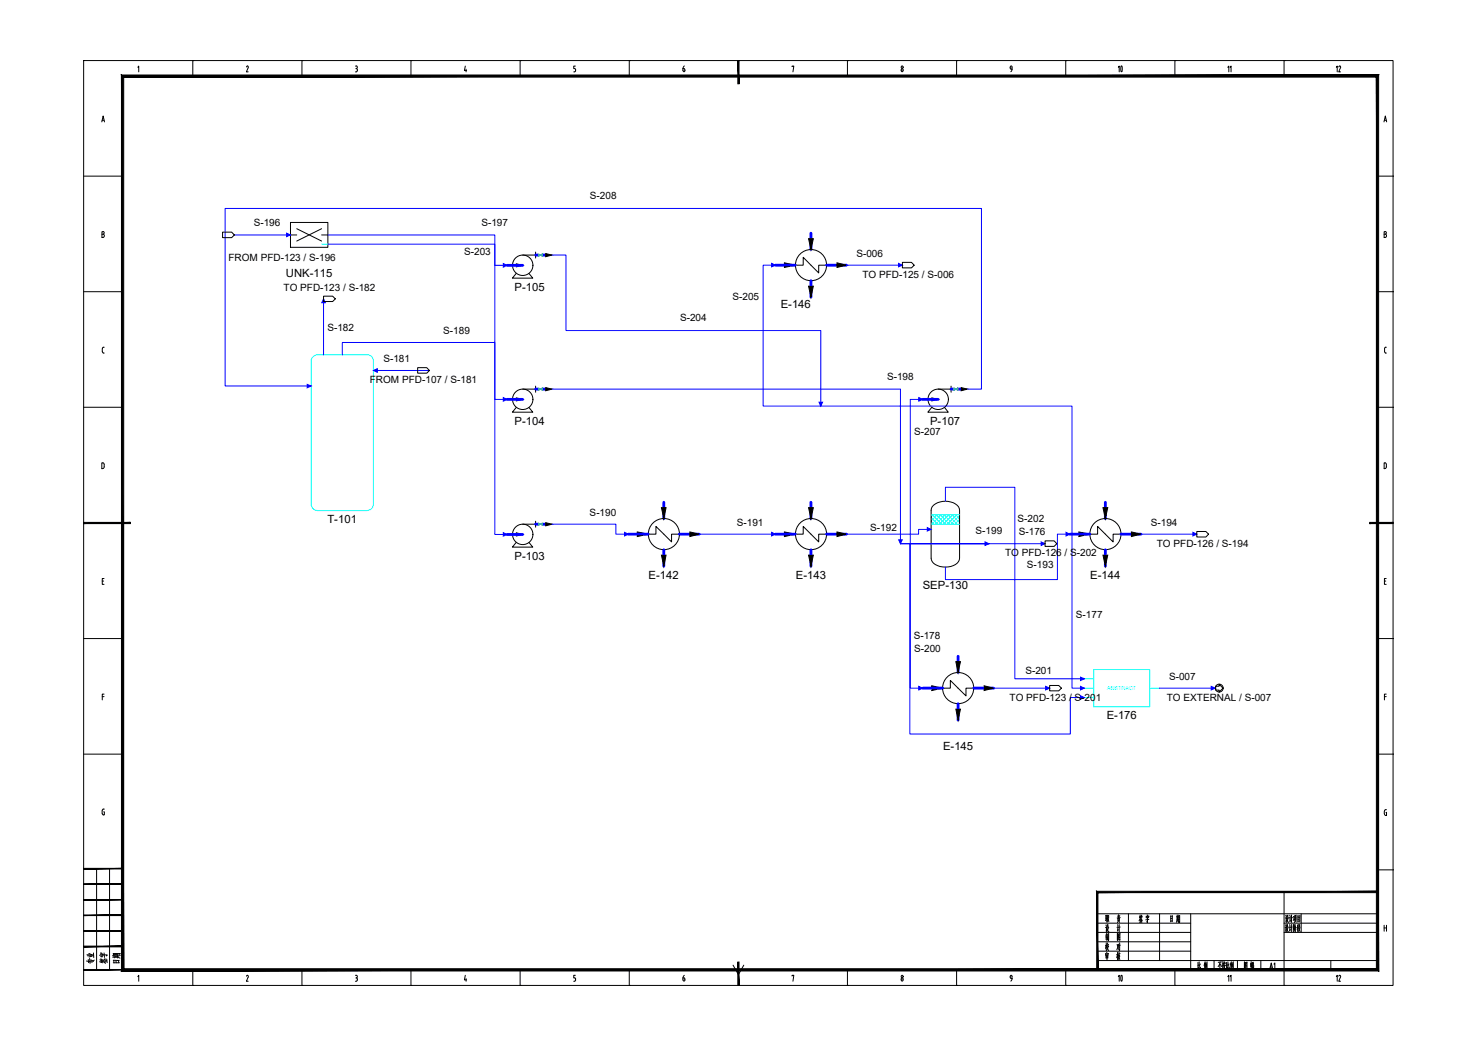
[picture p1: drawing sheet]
<svg xmlns="http://www.w3.org/2000/svg" width="420mm" height="297mm" viewBox="0 0 420 297" stroke-linecap="round" stroke-linejoin="round" font-family="sans-serif">
<g fill="none" stroke="#000" stroke-width=".28">
<path d="M23.8 17.2h372.2v262.9h-372.2zM39.2 19.1l.2-.3v1.6M54.8 17.2h.1M54.8 17.2v4.4M70.3 18.7l.3 .2v.4M70.3 18.8l-.2 .2M70.5 19.3l-.5 1.1h.6M85.8 17.2h.1M85.8 17.2v4.4M101 18.8h.3M101.2 19.5h.1M101.3 18.7l.2 .2v.4l-.2 .2 .3 .4"/>
<path d="M101.6 19.9l-.3 .5M116.8 17.2h.1M116.8 17.2v4.4M132.3 18.8l-.3 1.3h.7M132.5 19.7v.7M147.9 17.2h.1M147.9 17.2v4.4M163.4 19.5l.2 .4M163.6 18.8h-.5v.7h.3M163.6 19.9v.2M178.9 17.2h.1M178.9 17.2v4.4"/>
<path d="M194.1 19.5l.2 .8h.3l.1-.3M194.1 19.5h.4l.2 .4M194.5 18.7l-.3 .8M194.7 19.9v.2M209.9 17.2h.1M225.2 19v-.2h.5l-.3 1.6M240.9 17.2h.1M240.9 17.2v4.4M256.2 19.9l.3-.4 .2 .4M256.2 19.9l.3 .5 .2-.4M256.7 19.9v.2M271.9 17.2h.1"/>
<path d="M271.9 17.2v4.4M287.4 19.7h.3M287.7 19.1v.5M287.7 19.6l-.4 .8M287.7 19.1l-.1-.3a.46 .46 0 0 0-.4 .4 .46 .46 0 0 0 .3 .5M303 17.2h.1M303 17.2v4.4M334 17.2h.1M334 17.2v4.4M365 17.2h.1M365 17.2v4.4M28.9 34.7l.4-1.7 .4 1.7"/>
<path d="M29 34.2h.6M101 20.4h.3M163.1 20.4h.3M163.6 20l-.2 .4M393.4 34.7l.4-1.7 .4 1.7M393.6 34.2h.5M23.8 50.1h11.1M391.6 50.1h4.4M396 50.1h.1M29 66.6l.6 .2v.4l-.3 .3M29.3 65.9h-.3v1.6h.3M29.3 65.8l.3 .4-.3 .3"/>
<path d="M393.5 66.6h.3M393.8 65.9h-.3v1.6h.3M393.8 66.6l.4 .4-.4 .5M393.8 65.8l.3 .4-.3 .3M23.8 82.9h11.1M29.1 99.1v.8M29.1 99.9l.1 .4 .4 .1M29.6 98.7l-.4 .1-.1 .3M391.6 82.9h4.4M394.1 98.7l-.4 .1-.1 .3v1l.5 .3M396 82.9h.1M23.8 115.8h11.1"/>
<path d="M391.6 115.8h4.4M396 115.8h.1M29.2 131.6h-.3v1.6h.3M29.3 131.6l.3 .5v.8l-.3 .3M393.5 131.6h.4l.2 .5v.8l-.6 .3zM396 148.7h.1M29.1 165.2h.3M29.6 164.5h-.5v1.6h.5M393.6 165.2h.3M394.1 164.5h-.5v1.6h.5M23.8 181.5h11.1M29.1 198h.5"/>
<path d="M29.6 197.3h-.5v1.7M391.6 181.5h4.4M393.6 198h.5M394.1 197.3h-.5v1.7M396 181.5h.1M23.8 214.4h11.1M391.6 214.4h4.4M396 214.4h.1M29 230.4v.8M29.5 230.7h.2v.9h-.5l-.1-.4M29.7 230h-.5l-.1 .4M393.5 230.6v.7"/>
<path d="M393.6 231.3l.3 .5M394 230.9h.2v.9h-.3M394.2 230.2h-.5l-.1 .4M27.5 246.9v28.8M31.1 246.9v28.8M311.9 259.7h79.7M320.8 259.7v13.3M329.6 259.7v13.3M338.5 259.7v16M365 253.6v26.5M369.9 259.7v5.3M391.6 247.3h4.4"/>
<path d="M396 247.3h.1M39.2 277.6l.2-.4v1.7M54.8 275.7v4.4M70.3 277.2l.3 .2v.4M70.3 277.2l-.2 .3M70.5 277.8l-.5 1.1h.6M85.8 275.7v4.4M101 277.2h.3M101 278.9h.3M101.2 278h.1M101.3 277.2l.3 .4-.3 .3 .3 .6-.3 .4M116.8 275.7v4.4"/>
<path d="M132.3 277.2l-.3 1.3h.7M132.5 278.2v.7M147.9 275.7v4.4M163.1 278.9h.3M163.4 277.9l.2 .4M163.6 277.2h-.5v.8h.3M163.6 278.3v.2M163.6 278.5l-.2 .4M178.9 275.7v4.4M194.4 277.9l.3 .3v.3M194.4 278h-.3l.1 .7 .4 .1 .1-.3M194.5 277.2l-.3 .8"/>
<path d="M208.4 274.3l1.5 2.7 1.5-2.7M225.2 277.4v-.2h.5l-.3 1.7M240.9 275.7v4.4M256.7 278.3v.2M256.7 278.3l-.1-.3a.42 .42 0 0 0-.4 .4 .42 .42 0 0 0 .4 .4l.1-.3M271.9 275.7v4.4M287.2 277.8l.3 .3M287.4 278.2h.3M287.7 277.6v.5M287.7 278.1l-.4 .8M287.7 277.6l-.2-.4-.3 .6M303 275.7v4.4"/>
<path d="M311.9 273h79.7M311.9 262.4h26.6M311.9 265h26.6M311.9 267.7h26.6M311.9 270.4h26.6M324.1 261.6v.4M324.1 260.1l-.2 .8M324.1 260.5l.1 .3M324.3 261.6v.3M324.3 260.8l.5 .8M324.3 260.7l-.5 1M324.3 260.4l-.3 .1"/>
<path d="M324.4 261.3l-.3 .1M324.5 260.1l-.1 .6M324.5 260.5l.1 .4M324.5 261.5l-.1 .6M324.7 262.1l-.7 .1M324.8 260.4l-.4 .1M325.9 260.5l.7-.1-.1 .4M325.9 260.4l-.1 .5M326.1 260l.1 .4M326.2 261.1v1.1l-.2-.3M326.4 260.8l-.5 .1M326.4 260.7l-.2 .4"/>
<path d="M326.6 261.4l-.9 .1M332.8 260.3v1.7M333.1 261.1h-.3M333.2 261.7l-.4 .2M333.3 260.4l-.5 .1M333.3 260.3l-.1 1.7M334 275.7v4.4M334.6 260.1v1.3M334.6 261.6l-.2 .6M334.8 261.6l.1 .4M334.8 260.8h-.2M334.8 261.1h-.2"/>
<path d="M334.9 260.1l-.1 1.3M335 260.5l-.5 .1M335 261.4l-.5 .1M335.1 261.4l-.1 .8M335.1 260.3v1.1M335.3 260.8h-.2M335.3 261.3h-.2M335.4 260.3v1.9l-.2-.2M335.4 260.3h-.3M340.6 273.5v1.7M340.8 275l-.4 .4M340.8 274.3l-.2 .1"/>
<path d="M340.9 273.4v1.8l.2 .2h.2v-.5M341.2 274l-.3 .6M342.5 273.8v1.7M342.6 273.4l-.3 1M342.6 274.4l.1 .3M342.7 273.8l-.2 .9M342.8 274.1l-.1 .1M342.9 274.1l-.3 1.2M342.9 273.7l-.3 .1M343 273.9v1M343.1 273.4v2.1l-.1-.3M345.1 273v2.7"/>
<path d="M346.8 273.9v1.5M346.9 273.5l-.6 1.3M346.9 274.1l.3 .6M347.2 273.4l-.9 .1M347.6 273.3v2.2l-.1-.3M347.7 274.3l-.3 .4M347.8 273.9l-.4 .1M347.8 273.7v.4M348 273.9l-.1 .9 .4 .6M348 273.3l.1 .4M348.2 274.5l-.4 1M348.3 273.8h-.5"/>
<path d="M348.3 273.7l-.1 .4M348.4 274.4l-.6 .1M348.7 273.5v1.7M349 274.3l-.3 .1M349.1 273.4v1.8l.1 .2h.2v-.5M349.4 274l-.3 .6M349.9 273.8v1.7M350 273.4l-.3 1M350.1 274.4l.1 .3M350.2 273.8l-.2 .9M350.3 274.1l-.2 .1M350.3 274.1l-.3 1.2"/>
<path d="M350.4 273.7l-.4 .1M350.4 273.9v1M350.6 273.4v2.1l-.2-.3M351.8 273v2.7M353.8 273.4v2.1M354 274.1l.4 .5M354 274.9l.2 .3M354.1 274.6l.1 .2M354.1 273.8l-.2 .5M354.3 273.9l-.2 .1M354.3 273.8l-.5 1M354.5 273.5v1.9l-.1-.2-.6 .1"/>
<path d="M354.5 273.5l-.7 .1M355.5 273.8v1M355.7 273.3v2.2M355.8 274h-.3M355.8 273.9v.9l-.1-.2M355.9 274.4v1.1M356 273.8v.6M356 273.9l.3-.1v.4M356.1 274.6v.8M356.3 274.2l-.3 .1M356.3 274.9l-.3 .1M356.3 273.5l-.4 .1"/>
<path d="M356.4 274.5l-.5 .1M356.4 274.4l-.1 1h-.4M365 262.4h26.6M365 265h26.6M365.4 262.9l.2 .3M365.5 260.2l.2 .3M365.5 263.6h-.2M365.5 263.5v1M365.6 260.9l-.2 .1M365.6 260.8v1M365.7 264.2l-.3 .5M365.7 261.5l-.2 .5"/>
<path d="M365.8 262.8l-.1 1M365.8 264l.5 .8M365.8 261.3l.4 .9h.1M365.9 260.5l-.2 .6M365.9 260.3l.2-.1v.6l.2 .1M365.9 260.2v.4M366 262.8v.7l.3 .1M366 262.9h-.2M366.1 263.8h-.4M366.1 263.7l-.5 1.2M366.1 261.1h-.3M366.2 261l-.5 1.2"/>
<path d="M366.6 262.8l.1 .4M366.6 260.2l.2 .3M366.7 263.5l-.2 .1M366.7 263.4l-.1 1.2M366.7 260.8l-.2 .1M366.7 260.8v1.1M366.8 264.2l-.2 .5M366.8 261.5l-.1 .5M367.1 262.7v2.2M367.1 260.1v2.1M367.4 263.5l-.6 .1M367.4 260.8l-.5 .1"/>
<path d="M367.7 262.8v2M367.8 262.8v1.4l-.1-.2M367.8 260.5v1M367.8 262.9l-.1 .1M367.9 260.5l-.2 .1M368 263.6l-.2 1.3M368 261.3l-.4 .3M368.1 260.6v1M368.1 262.9l.3 .8h.1M368.2 262.7l-.3 1M368.2 260.8l-.3 1.4M368.2 260.2v.5"/>
<path d="M368.2 261.7l.3 .4M368.2 263.5v1.4M368.5 260.6l-.4 .1M368.5 260.5v1.1M368.5 260.2l-.5 .1M368.9 262.9v1.8M369 260.2v1.9M369 263.6l-.1 .1M369 263.3l-.1 .1M369 264l-.3 .2M369.1 262.8l-.2 .3M369.2 264l.4 .7"/>
<path d="M369.3 262.8l-.1 .9M369.4 262.8v.7l.2 .1M369.4 261.2l-.4 .2M369.4 260.8l-.4 .1M369.4 262.9l-.1 .1M369.5 263.8h-.3M369.5 263.7l-.5 1.1M369.5 261.8l-.5 .1M369.6 260.3l-.6 .1M369.6 260.3l-.1 1.8M378.3 273v2.7M393.5 263v1.7"/>
<path d="M393.5 263.8h.7M394.2 263v1.7M54.8 280.1h.1M85.8 280.1h.1M116.8 280.1h.1M147.9 280.1h.1M178.9 280.1h.1M209.9 280.1h.1M240.9 280.1h.1M271.9 280.1h.1M303 280.1h.1M334 280.1h.1"/>
<path d="M365 280.1h.1"/>
<circle cx="256.4" cy="19.1" r=".32"/>
<circle cx="256.4" cy="277.6" r=".32"/>
</g>
<g fill="#000" stroke="#000" stroke-width=".28">
<path d="M209.7 17.2l.4 6.6v-6.6zM209.7 17.2l.4 6.6h-.4z"/>
<path d="M34.5 21.3l.7 254.1v-253.5zM34.5 21.3l.7 254.1-.7 .6zM35.2 275.4l-.7 .6 356.8-.6zM34.5 276l356.8-.6 .6 .6zM391.3 21.9v253.5l.6 .6zM391.3 21.9l.6-.6v254.7zM35.2 21.9h356.1l.6-.6zM34.5 21.3h357.4l-356.7 .6z"/>
<path d="M23.8 148.5v.3l13.3-.3zM23.8 148.8l13.3-.3v.3z"/>
<path d="M389.4 148.8h6.6v-.3zM389.4 148.5h6.6l-6.6 .3z"/>
<path d="M23.8 255.8h11.1v-.1zM23.8 255.7h11.1l-11.1 .1z"/>
<path d="M23.8 251.4h11.1v-.2zM23.8 251.2h11.1l-11.1 .2z"/>
<path d="M23.8 247h11.1v-.2zM23.8 246.8h11.1l-11.1 .2z"/>
<path d="M312.1 253.7h79.5v-.3zM311.8 253.4h79.8l-79.5 .3zM311.8 253.4l.3 22.3v-22zM311.8 253.4l.3 22.3h-.3z"/>
<path d="M23.8 275.7h11.1v-.1zM23.8 275.6h11.1l-11.1 .1z"/>
<path d="M23.8 269.1h11.1v-.2zM23.8 268.9h11.1l-11.1 .2z"/>
<path d="M23.8 264.7h11.1v-.2zM23.8 264.5h11.1l-11.1 .2z"/>
<path d="M23.8 260.3h11.1v-.2zM23.8 260.1h11.1l-11.1 .2z"/>
<path d="M209.7 273.5v6.6h.4zM209.7 273.5h.4v6.6z"/>
</g>
<!-- layer: equipment_outline -->
<path d="M82.6 63.2h10.6v7.1h-10.6z" fill="none" stroke="#000" stroke-width=".28"/>
<!-- layer: internal_symbol -->
<path d="M84.4 65l7 3.5M91.4 65l-7 3.5" fill="none" stroke="#000" stroke-width=".28"/>
<!-- layer: process_line -->
<path d="M82.6 66.8h1.8M91.4 66.8h1.8" fill="none" stroke="#000" stroke-width=".28"/>
<!-- layer: EQUIPMENT -->
<path d="M91.4 69.4h1.8M89 101.4l1.2-.5h14.2a1.76 1.76 0 0 1 1.8 1.7v40.7a1.76 1.76 0 0 1-1.8 1.8h-14.2a1.76 1.76 0 0 1-1.7-1.7v-40.8zM308.3 192.9h2.6M308.3 195.6h2.6M308.3 198.3h2.6M310.9 190.3h15.9v10.6h-15.9zM326.8 195.6h2.7" fill="none" stroke="#0ff" stroke-width=".28"/>
<g fill="none" stroke="#000" stroke-width=".28">
<path d="M146.8 77.7l-1.1 1.4h5.8l-1.1-1.4M148.6 72.5h3.7M152.3 71.7v1.6M226.1 75.4h2.2v-2.3l4.4 4.5v-2.2h2.3M146.8 115.8l-1.1 1.4h5.8l-1.1-1.4M148.6 110.6h3.7M152.3 109.8v1.7M264.9 115.8l-1.1 1.4h5.8l-1.1-1.4M266.7 110.6h3.7M270.4 109.8v1.7M146.8 154.2l-1.1 1.3h5.8l-1.1-1.3M148.6 149h3.7"/>
<path d="M152.3 148.2v1.6M184.3 151.8h2.2v-2.2l4.4 4.4v-2.2h2.2M226.1 151.8h2.2v-2.2l4.4 4.4v-2.2h2.3M265.4 143.6a5.4 5.4 0 0 1 7.1 .4l.3 1v13.7a3.5 3.5 0 0 1-4 2.5 3.5 3.5 0 0 1-4.1-2.5v-13.7l.3-1zM309.8 151.8h2.2v-2.2l4.4 4.4v-2.2h2.2M268 195.6h2.2v-2.2l4.4 4.4v-2.2h2.2"/>
<circle cx="148.6" cy="75.4" r="2.9"/>
<circle cx="230.6" cy="75.4" r="4.4"/>
<circle cx="148.6" cy="113.5" r="2.9"/>
<circle cx="266.7" cy="113.5" r="2.9"/>
<circle cx="148.6" cy="151.9" r="2.9"/>
<circle cx="188.7" cy="151.8" r="4.4"/>
<circle cx="230.6" cy="151.8" r="4.4"/>
<circle cx="314.2" cy="151.8" r="4.4"/>
<circle cx="272.4" cy="195.6" r="4.4"/>
</g>
<g fill="none" stroke="#00f" stroke-width=".8">
<path d="M144.2 75.4h4.4M152.3 72.5h.8M154.2 72.5h.9M220.5 75.4h5.6M230.5 66.3v4.6M230.5 79.8v4.6M235 75.4h5.6M144.2 113.5h4.4M152.3 110.6h.8M154.2 110.6h.9M262.3 113.5h4.4M270.4 110.6h.8"/>
<path d="M272.3 110.6h.9M144.2 151.9h4.4M152.3 149h.8M154.2 149h.9M178.6 151.8h5.7M188.7 142.8v4.6M188.7 156.3v4.6M193.1 151.8h5.6M220.5 151.8h5.6M230.5 142.8v4.6M230.5 156.3v4.6M235 151.8h5.6"/>
<path d="M304.2 151.8h5.6M314.2 142.8v4.6M314.2 156.3v4.6M318.6 151.8h5.7M262.3 195.6h5.7M272.4 186.5v4.7M276.8 195.6h5.6M272.4 200.1v4.6"/>
</g>
<path d="M153.1 72.2v.6l1.1-.6v.6zM153.6 72.5h.1M153.1 110.3v.6l1.1-.6v.6zM153.6 110.6h.1M271.2 110.3v.6l1.1-.6v.6zM271.7 110.6h.1M153.1 148.7v.6l1.1-.6v.6zM153.6 149h.1" fill="none" stroke="#0f0" stroke-width=".28"/>
<g fill="#000" stroke="#000" stroke-width=".28">
<path d="M146.8 75l1.8 .4-1.8 .4zM155.1 72.1l1.8 .4-1.8 .5zM223 74.7l3.1 .7-3.1 .6zM229.9 67.8h1.3l-.7 3.1zM237.9 74.7l2.7 .7-2.7 .6zM229.9 81.4h1.3l-.7 3zM146.8 113.1l1.8 .4-1.8 .4zM155.1 110.2l1.8 .4-1.8 .5zM264.9 113.1l1.8 .4-1.8 .4zM273.2 110.2l1.8 .4-1.8 .5zM146.8 151.5l1.8 .4-1.8 .4zM155.1 148.6l1.8 .4-1.8 .5z"/>
<path d="M181.2 151.2l3.1 .6-3.1 .7zM188 144.3h1.3l-.6 3.1zM196.1 151.2l2.6 .6-2.6 .7zM223 151.2l3.1 .6-3.1 .7zM229.9 144.3h1.3l-.7 3.1zM237.9 151.2l2.7 .6-2.7 .7zM306.7 151.2l3.1 .6-3.1 .7zM313.5 144.3h1.4l-.7 3.1zM321.6 151.2l2.7 .6-2.7 .7zM188 157.8h1.3l-.6 3.1zM229.9 157.8h1.3l-.7 3.1zM313.5 157.8h1.4l-.7 3.1z"/>
<path d="M264.9 194.9l3.1 .7-3.1 .7zM271.7 188.1h1.3l-.6 3.1zM279.8 194.9l2.6 .7-2.6 .7zM271.7 201.6h1.3l-.6 3.1z"/>
</g>
<g fill="none" stroke="#0ff" stroke-width=".28">
<path d="M264.7 148.2l.8 .8M264.7 147.1l1.9 1.9M264.7 146.4h8.1M264.7 149h8.1M265.1 146.4l2.6 2.6M265.3 146.4l-.6 .6M266.2 146.4l2.6 2.6M266.4 146.4l-1.7 1.7M267.3 146.4l2.6 2.6M267.5 146.4l-2.6 2.6M268.4 146.4l2.6 2.6M268.6 146.4l-2.6 2.6"/>
<path d="M269.5 146.4l2.6 2.6M269.7 146.4l-2.6 2.6M270.6 146.4l2.2 2.2M270.8 146.4l-2.6 2.6M271.7 146.4l1.1 1.1M271.9 146.4l-2.6 2.6M272.8 146.6l-2.4 2.4M272.8 147.6l-1.3 1.4M272.8 148.7l-.2 .3M272.8 146.4h.1"/>
</g>
<!-- layer: STREAM -->
<g fill="none" stroke="#00f" stroke-width=".28">
<path d="M66.6 66.8h16M93.2 66.8h47.5v46.7h3.5M93.2 69.4h47.5v6h3.5M156.9 72.5h4v21.5h72.4v21.4M220.5 75.4h-3.6v40h16.4M240.6 75.4h15.9M92 84.9v16M88.5 109.7h-24.5v-50.4h215v51.3h-4M97.3 100.9v-3.5h43.4v54.5h3.5M106.2 105.3h15.9M156.9 110.6h99.1v43.9M233.3 115.4h71.4v80.2h3.6"/>
<path d="M262.3 113.5h-3.5v41h22.4h-22.4v41.1h3.5M156.9 149h18.2v2.8h3.5M198.7 151.8h21.8M256 154.5h2.6v54.1h45.7v-10.3h4M256 154.5h41.1M264.7 150.5h-3.6v1.3h-20.5M268.8 142.5v-4h19.7v54.4h19.8M304.2 151.8h-3.6v12.9h-31.8v-3.5M324.3 151.8h15.9M282.4 195.6h16M329.5 195.6h16"/>
</g>
<!-- layer: STREAM_ARROW -->
<g fill="#00f" stroke="#00f" stroke-width=".28">
<path d="M255.4 74.9l1.1 .5-1.1 .4z"/>
<path d="M344.3 195.1l1.2 .5-1.2 .5z"/>
<path d="M307.2 192.5l1.1 .4-1.1 .5z"/>
<path d="M307.2 195.1l1.1 .5-1.1 .5z"/>
<path d="M307.2 197.8l1.1 .5-1.1 .5z"/>
<path d="M106.2 105.3l1.1-.5v1z"/>
<path d="M92 84.9l.5 1.1h-1z"/>
<path d="M143.1 151.4l1.1 .5-1.1 .5z"/>
<path d="M177.5 151.3l1.1 .5-1.1 .5z"/>
<path d="M219.4 151.3l1.1 .5-1.1 .5z"/>
<path d="M263.6 150l1.1 .5-1.1 .4z"/>
<path d="M303.1 151.3l1.1 .5-1.1 .5z"/>
<path d="M339.1 151.3l1.1 .5-1.1 .5z"/>
<path d="M81.5 66.3l1.1 .5-1.1 .5z"/>
<path d="M143.1 113l1.1 .5-1.1 .5z"/>
<path d="M255.5 153.4h1l-.5 1.1z"/>
<path d="M280 154l1.2 .5-1.2 .6z"/>
<path d="M261.2 195.1l1.1 .5-1.1 .5z"/>
<path d="M297.3 195.1l1.1 .5-1.1 .5z"/>
<path d="M296 154l1.1 .5-1.1 .6z"/>
<path d="M143.1 74.9l1.1 .5-1.1 .5z"/>
<path d="M232.8 114.3h1l-.5 1.1z"/>
<path d="M219.4 74.9l1.1 .5-1.1 .4z"/>
<path d="M261.2 113l1.1 .5-1.1 .5z"/>
<path d="M87.3 109.2l1.2 .5-1.2 .5z"/>
</g>
<!-- layer: CONNECTOR -->
<g fill="none" stroke="#000" stroke-width=".28">
<path d="M63.3 66h2.6l.7 .8-.7 .7h-2.6zM256.5 74.6h2.6l.8 .8-.8 .7h-2.6zM92 84.2h2.6l.7 .7-.7 .8h-2.6zM118.7 104.5h2.6l.8 .8-.8 .8h-2.6zM297.1 153.7h2.6l.7 .8-.7 .8h-2.6zM340.2 151.1h2.6l.8 .7-.8 .8h-2.6zM298.4 194.8h2.6l.7 .8-.7 .8h-2.6zM345.6 195.1h1v-.6l1.1 1.1-1.1 1.1v-.5h-1z"/>
<circle cx="346.6" cy="195.6" r="1.12"/>
</g>
<text font-size="6.6" x="315.7" y="280.8">10</text>
<text font-size="6.2" x="315.7" y="22.2">10</text>
<g font-size="5.3">
<text x="312.9" y="266">设 计</text>
<text x="313.3" y="268.5">制 图</text>
<text x="27.5" y="275.2" transform="rotate(-90 27.5 275.2)">专业</text>
<text x="31.4" y="275.2" transform="rotate(-90 31.4 275.2)">签字</text>
<text x="34.9" y="274.8" transform="rotate(-90 34.9 274.8)">日期</text>
<text x="312.9" y="271.3">校 对</text>
</g>
<g font-size="4.4">
<text x="378.5" y="21.5">12</text>
<text x="363.4" y="276.6" transform="rotate(-90 363.4 276.6)">A1</text>
<text x="382.1" y="280.1" transform="rotate(-90 382.1 280.1)">12</text>
</g>
<g font-size="4">
<text x="351" y="21.5" transform="rotate(-90 351 21.5)">11</text>
<text x="351" y="280.1" transform="rotate(-90 351 280.1)">11</text>
</g>
<g font-size="3.2">
<text x="81.3" y="78.8">UNK-115</text>
<text x="146.2" y="82.6">P-105</text>
<text x="221.9" y="87.6">E-146</text>
<text x="146.2" y="120.7">P-104</text>
<text x="264.4" y="120.7">P-107</text>
<text x="93.1" y="148.7">T-101</text>
<text x="146.2" y="159.1">P-103</text>
<text x="184.4" y="164.5">E-142</text>
<text x="226.3" y="164.5">E-143</text>
<text x="262.3" y="167.5">SEP-130</text>
<text x="309.9" y="164.5">E-144</text>
<text x="314.6" y="204.5">E-176</text>
<text x="268.1" y="213.2">E-145</text>
</g>
<g font-size="2.8">
<text x="167.7" y="56.6">S-208</text>
<text x="72.1" y="64.3">S-196</text>
<text x="136.8" y="64.1">S-197</text>
<text x="65" y="74.1">FROM PFD-123 / S-196</text>
<text x="131.9" y="72.4">S-203</text>
<text x="243.4" y="72.9">S-006</text>
<text x="80.6" y="82.7">TO PFD-123 / S-182</text>
<text x="245.2" y="78.9">TO PFD-125 / S-006</text>
<text x="208.2" y="85.4">S-205</text>
<text x="93.1" y="94.2">S-182</text>
<text x="126" y="94.9">S-189</text>
<text x="193.3" y="91.3">S-204</text>
<text x="109" y="102.9">S-181</text>
<text x="252.2" y="108">S-198</text>
<text x="105.1" y="108.8">FROM PFD-107 / S-181</text>
<text x="259.9" y="123.8">S-207</text>
<text x="167.6" y="146.6">S-190</text>
<text x="209.5" y="149.4">S-191</text>
<text x="289.3" y="148.3">S-202</text>
<text x="327.1" y="149.4">S-194</text>
<text x="247.4" y="150.8">S-192</text>
<text x="277.4" y="151.9">S-199</text>
<text x="289.6" y="152.1">S-176</text>
<text x="328.9" y="155.4">TO PFD-126 / S-194</text>
<text x="285.7" y="158.1">TO PFD-126 / S-202</text>
<text x="291.9" y="161.5">S-193</text>
<text x="305.8" y="175.6">S-177</text>
<text x="259.7" y="181.6">S-178</text>
<text x="259.9" y="185.3">S-200</text>
<text x="291.5" y="191.6">S-201</text>
<text x="332.3" y="193.2">S-007</text>
<text x="287" y="199.2">TO PFD-123 / S-201</text>
<text x="331.7" y="199.2">TO EXTERNAL / S-007</text>
</g>
<text font-size="1.5" fill="#0ff" x="314.8" y="196.2">ABSTRACT</text>
</svg>
